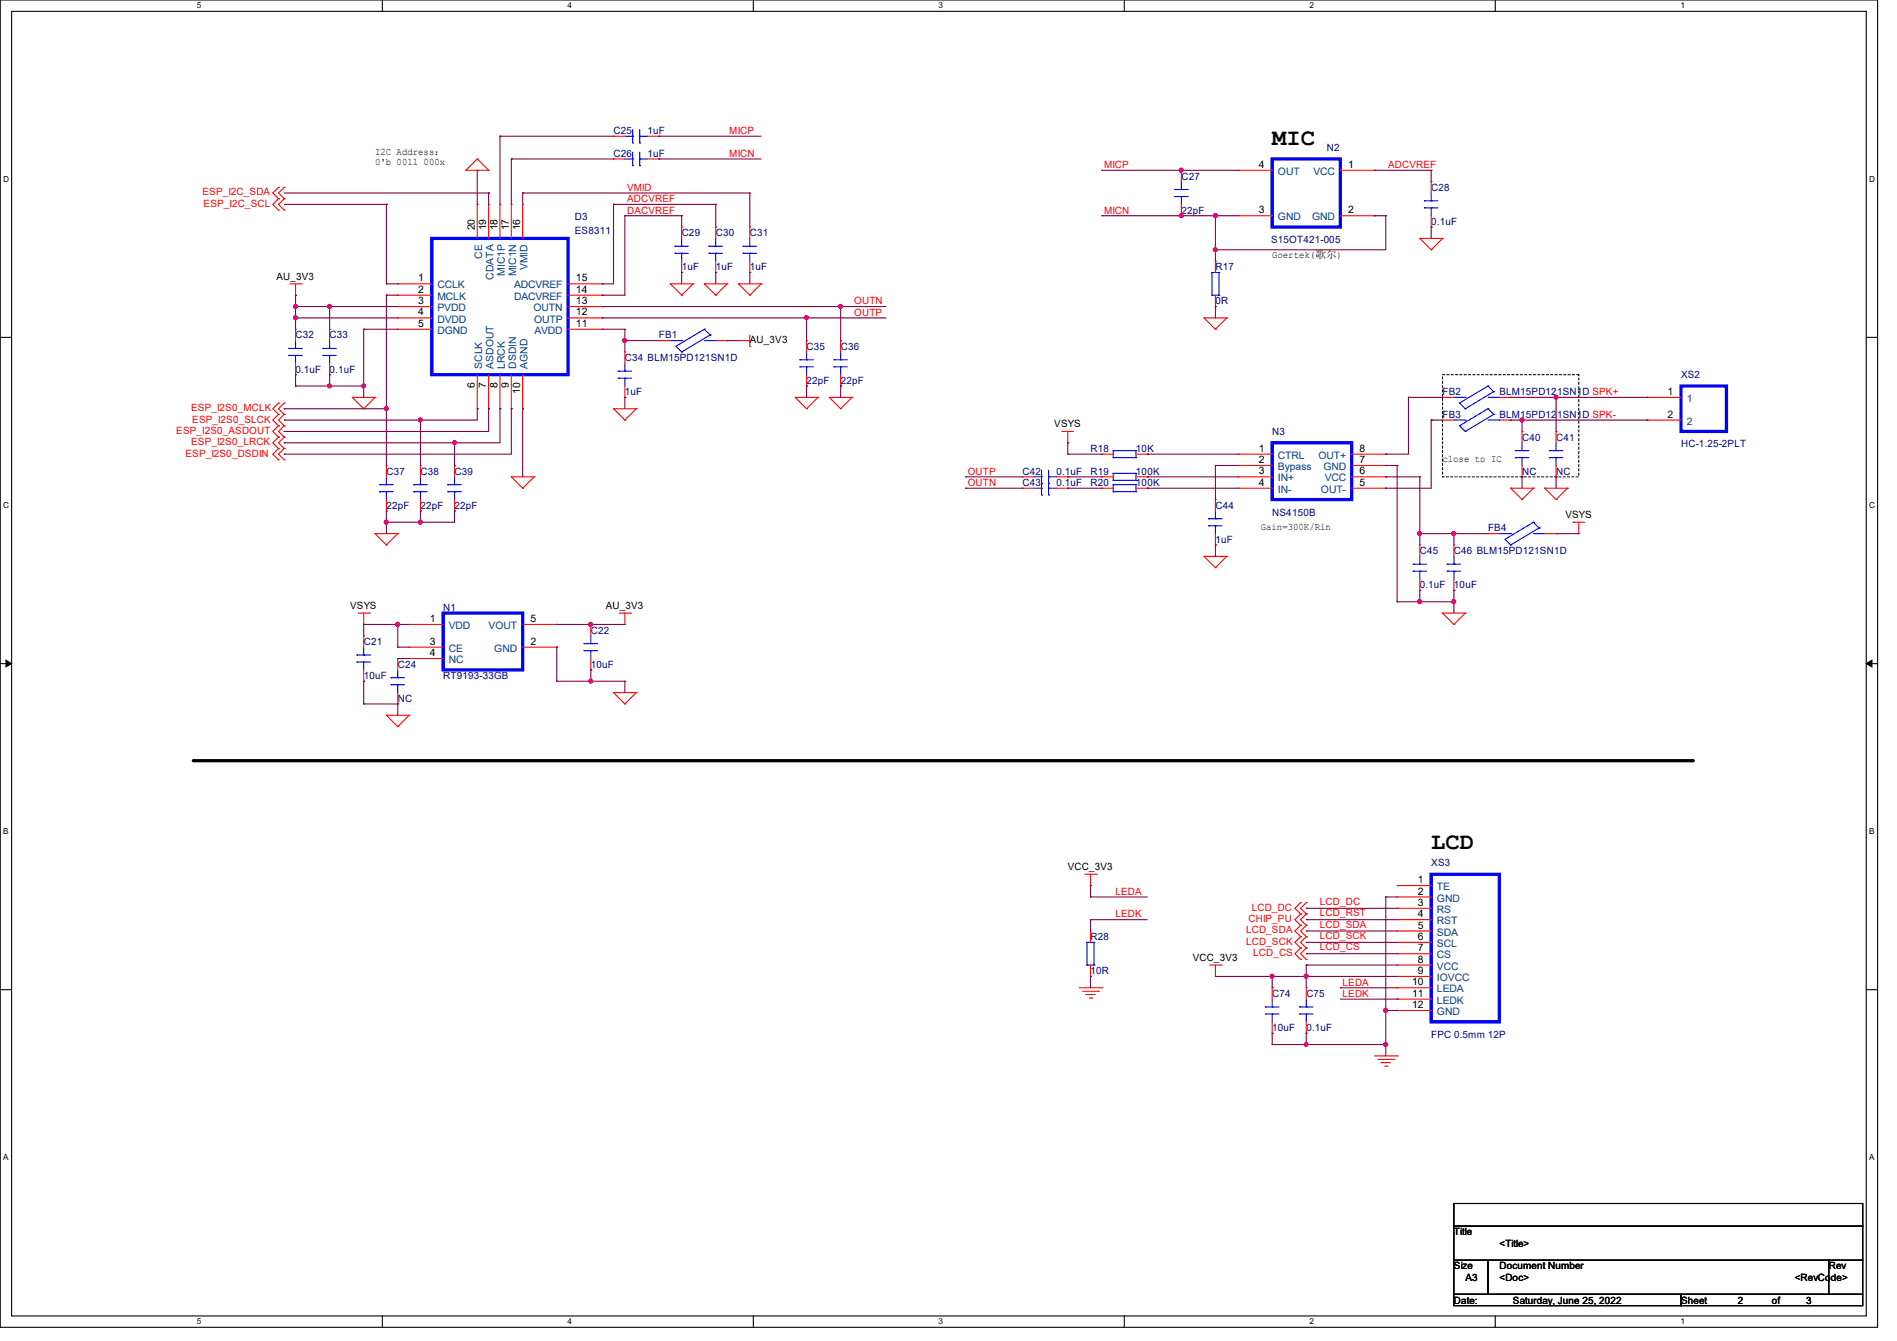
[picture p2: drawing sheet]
<svg xmlns="http://www.w3.org/2000/svg" width="297mm" height="210mm" viewBox="0 0 297 210" stroke-linecap="round" stroke-linejoin="round" font-family="sans-serif">
<path d="M0 0h294v207.9h-294zM1.8 1.8h290.4v204.3h-290.4z" fill="none" stroke="#000" stroke-width=".17"/>
<g fill="#fff">
<path d="M30.8 .2h.7v1.4h-.7z"/>
<path d="M30.8 206.2h.7v1.4h-.7z"/>
</g>
<path d="M59.9 0v1.8M59.9 206.1v1.8" fill="none" stroke="#000" stroke-width=".17"/>
<g fill="#fff">
<path d="M88.9 .2h.6v1.4h-.6z"/>
<path d="M88.9 206.2h.6v1.4h-.6z"/>
</g>
<path d="M117.9 0v1.8M117.9 206.1v1.8" fill="none" stroke="#000" stroke-width=".17"/>
<g fill="#fff">
<path d="M146.9 .2h.7v1.4h-.7z"/>
<path d="M146.9 206.2h.7v1.4h-.7z"/>
</g>
<path d="M176 0v1.8M176 206.1v1.8" fill="none" stroke="#000" stroke-width=".17"/>
<g fill="#fff">
<path d="M205 .2h.7v1.4h-.7z"/>
<path d="M205 206.2h.7v1.4h-.7z"/>
</g>
<path d="M234.1 0v1.8M234.1 206.1v1.8" fill="none" stroke="#000" stroke-width=".17"/>
<g fill="#fff">
<path d="M263.1 .2h.7v1.4h-.7z"/>
<path d="M263.1 206.2h.7v1.4h-.7z"/>
<path d="M.5 27.3h.9v1.4h-.9z"/>
<path d="M292.7 27.3h.8v1.4h-.8z"/>
<path d="M.5 78.4h.9v1.4h-.9z"/>
<path d="M292.7 78.4h.8v1.4h-.8z"/>
</g>
<path d="M0 52.8h1.8M292.2 52.8h1.8" fill="none" stroke="#000" stroke-width=".17"/>
<g fill="#fff">
<path d="M.5 129.5h.8v1.4h-.8z"/>
<path d="M292.7 129.5h.8v1.4h-.8z"/>
</g>
<path d="M0 103.9h1.8M292.2 103.9h1.8" fill="none" stroke="#000" stroke-width=".17"/>
<path d="M.9 103.4l.9 .5-.9 .5zM292.2 103.9l.9-.5v1z" fill="#000" stroke="#000" stroke-width=".16"/>
<g fill="#fff">
<path d="M.5 180.5h.8v1.4h-.8z"/>
<path d="M292.7 180.5h.8v1.4h-.8z"/>
</g>
<path d="M0 155h1.8M292.2 155h1.8M227.6 188.5h64v3.5h-64zM227.6 192h64v5.4h-64zM227.6 197.4h5.4v5.3h-5.4zM233 197.4h53.3v5.3h-53.3zM286.3 197.4h5.3v5.3h-5.3zM227.6 202.7h35.6v1.8h-35.6zM263.2 202.7h28.4v1.8h-28.4z" fill="none" stroke="#000" stroke-width=".17"/>
<path d="M225.8 58.7h21.4v16h-21.4z" fill="none" stroke="#000" stroke-width=".17" stroke-dasharray=".3 .3"/>
<path d="M30.3 119.1h234.7" fill="none" stroke="#000" stroke-width=".51"/>
<circle cx="265" cy="119.1" r=".25" fill="#000"/>
<g fill="none" stroke="#f00" stroke-width=".17">
<path d="M43.6 31.1h.1M43.6 32.9h.1M43.6 29.3h.1M43.6 31.1l-.9 .9 .9 .9M43.6 29.3l-.9 .9 .9 .9M44.5 31.1h.1M44.5 32.9h.1M44.5 29.3h.1M44.5 31.1l-.9 .9 .9 .9M44.5 29.3l-.9 .9 .9 .9M72.9 26.7h.1M72.9 26.7h3.6"/>
<path d="M74.7 24.9h.1M74.7 32h.1M74.7 24.9l-1.8 1.8M74.7 24.9l1.8 1.8M74.7 32v5.3M76.5 26.7h.1M76.5 32h.1M76.5 32v5.3M78.3 32h.1M78.3 32v5.3M80.1 32h.1M80.1 32v5.3"/>
<path d="M81.8 32h.1M81.8 32v5.3M96.1 21.3h.1M96.1 24.9h.1M96.1 21.3h1.7M96.1 24.9h1.7M101.4 21.3h1.8M101.4 24.9h1.8M103.2 21.3h.1M103.2 24.9h.1M106.7 35.6h.1M106.7 35.6v1.7"/>
<path d="M112.1 35.6h.1M112.1 35.6v1.7M117.4 35.6h.1M117.4 35.6v1.7M185 33.8h.1M185 26.7h.1M185 26.7v1.7M185 32v1.8M193.8 33.8h.1M193.8 26.7h.1M193.8 26.7h5.4M193.8 33.8h5.4"/>
<path d="M209.8 26.7h5.4M209.8 33.8h5.4M215.2 33.8h.1M215.2 26.7h.1M222.3 37.3h.1M222.3 37.3h3.5M222.3 37.3l1.8 1.8M224.1 39.1h.1M224.1 35.6h.1M224.1 28.4h.1M224.1 28.4v1.8M224.1 33.8v1.8"/>
<path d="M225.8 37.3h.1M225.8 37.3l-1.7 1.8M45.4 44.4h1.8M46.3 46.2h.1M46.3 58.7h.1M46.3 51.6h.1M46.3 44.4v1.8M46.3 51.6v1.7M46.3 56.9v1.8M47.2 44.4h.1M51.6 58.7h.1M51.6 51.6h.1"/>
<path d="M51.6 51.6v1.7M51.6 56.9v1.8M62.3 44.4h.1M62.3 46.2h.1M62.3 48h.1M62.3 49.8h.1M62.3 51.6h.1M62.3 44.4h5.3M62.3 49.8h5.3M62.3 46.2h5.3M62.3 48h5.3M62.3 51.6h5.3"/>
<path d="M74.7 58.7v5.3M76.5 58.7v5.3M78.3 58.7v5.3M80.1 58.7v5.3M81.8 58.7v5.3M88.9 44.4h5.4M88.9 49.8h5.4M88.9 46.2h5.4M88.9 48h5.4M88.9 51.6h5.4M94.3 51.6h.1M94.3 49.8h.1"/>
<path d="M94.3 48h.1M94.3 46.2h.1M94.3 44.4h.1M97.8 55.1h.1M97.8 55.1v1.8M103.2 53.3h.1M103.2 53.3h1.7M104.9 44.4h.1M104.9 44.4h3.6M104.9 44.4l1.8 1.8M106.7 46.2h.1M106.7 42.7h.1"/>
<path d="M106.7 40.9v1.8M108.5 44.4h.1M108.5 44.4l-1.8 1.8M110.3 44.4h.1M110.3 44.4h3.5M110.3 44.4l1.8 1.8M112.1 46.2h.1M112.1 42.7h.1M112.1 53.3h1.7M112.1 40.9v1.8M113.8 44.4h.1M113.8 53.3h.1"/>
<path d="M113.8 44.4l-1.7 1.8M115.6 53.3h.1M115.6 44.4h.1M115.6 44.4h3.6M115.6 53.3h1.8M115.6 44.4l1.8 1.8M117.4 54.2h.1M117.4 46.2h.1M117.4 42.7h.1M117.4 40.9v1.8M117.4 52.5v1.7M119.2 44.4h.1"/>
<path d="M119.2 44.4l-1.8 1.8M126.3 53.3h.1M126.3 53.3v1.8M126.3 58.7v1.8M131.6 53.3h.1M131.6 53.3v1.8M131.6 58.7v1.8M188.5 49.8h.1M188.5 49.8h3.6M188.5 49.8l1.8 1.8M190.3 51.6h.1M190.3 48h.1"/>
<path d="M190.3 40.9h.1M190.3 40.9v1.8M190.3 46.2v1.8M192.1 49.8h.1M192.1 49.8l-1.8 1.8M43.6 63.1h.1M43.6 64.9h.1M43.6 66.7h.1M43.6 68.5h.1M43.6 70.2h.1M43.6 72h.1M43.6 63.1l-.9 .9 .9 .9"/>
<path d="M43.6 64.9l-.9 .9 .9 .9M43.6 66.7l-.9 .9 .9 .9M43.6 68.5l-.9 .8 .9 .9M43.6 70.2l-.9 .9 .9 .9M44.5 63.1h.1M44.5 64.9h.1M44.5 66.7h.1M44.5 68.5h.1M44.5 70.2h.1M44.5 72h.1M44.5 63.1l-.9 .9 .9 .9M44.5 64.9l-.9 .9 .9 .9"/>
<path d="M44.5 66.7l-.9 .9 .9 .9M44.5 68.5l-.9 .8 .9 .9M44.5 70.2l-.9 .9 .9 .9M55.2 62.2h.1M55.2 62.2h3.5M55.2 62.2l1.7 1.8M56.9 64h.1M58.7 62.2h.1M58.7 62.2l-1.8 1.8M60.5 72.9h.1M60.5 72.9v1.8M60.5 78.2v1.8"/>
<path d="M65.8 72.9h.1M65.8 72.9v1.8M65.8 78.2v1.8M71.2 72.9h.1M71.2 72.9v1.8M71.2 78.2v1.8M74.7 64h.1M76.5 64h.1M78.3 64h.1M80.1 74.7h.1M80.1 64h.1M80.1 74.7h3.5"/>
<path d="M80.1 74.7l1.7 1.8M81.8 76.5h.1M81.8 64h.1M83.6 74.7h.1M83.6 74.7l-1.8 1.8M96.1 64h.1M96.1 64h3.5M96.1 64l1.7 1.8M97.8 65.8h.1M97.8 62.2h.1M97.8 60.5v1.7M99.6 64h.1"/>
<path d="M99.6 64l-1.8 1.8M124.5 62.2h.1M124.5 62.2h3.6M124.5 62.2l1.8 1.8M126.3 64h.1M126.3 60.5h.1M128.1 62.2h.1M128.1 62.2l-1.8 1.8M129.8 62.2h.1M129.8 62.2h3.6M129.8 62.2l1.8 1.8M131.6 64h.1"/>
<path d="M131.6 60.5h.1M133.4 62.2h.1M133.4 62.2l-1.8 1.8M160.1 76.5h.1M160.1 74.7h.1M160.1 74.7h1.7M160.1 76.5h1.7M165.4 74.7h1.8M165.4 76.5h1.8M166.3 67.6h.1M166.3 67.6h1.8M167.2 69.3h.1"/>
<path d="M167.2 76.5h.1M167.2 74.7h.1M167.2 67.6v1.7M172.5 74.7h.1M172.5 76.5h.1M172.5 71.1h.1M172.5 74.7h1.8M172.5 76.5h1.8M172.5 71.1h1.8M177.8 74.7h1.8M177.8 76.5h1.8M177.8 71.1h1.8"/>
<path d="M179.6 74.7h.1M179.6 76.5h.1M179.6 71.1h.1M190.3 78.2h.1M190.3 78.2v1.8M193.8 72.9h.1M193.8 71.1h.1M193.8 74.7h.1M193.8 76.5h.1M193.8 74.7h5.4M193.8 76.5h5.4M193.8 72.9h5.4"/>
<path d="M193.8 71.1h5.4M211.6 74.7h5.4M211.6 76.5h5.4M211.6 72.9h5.4M211.6 71.1h5.4M217 76.5h.1M217 74.7h.1M217 72.9h.1M217 71.1h.1M225.8 62.2h.1M225.8 65.8h.1M225.8 62.2h1.8"/>
<path d="M225.8 65.8h1.8M234.7 62.2h1.8M234.7 65.8h1.8M236.5 76.5h.1M236.5 62.2h.1M236.5 65.8h.1M236.5 76.5h3.6M236.5 76.5l1.8 1.7M238.3 78.2h.1M238.3 74.7h.1M238.3 67.6h.1M238.3 67.6v1.7"/>
<path d="M238.3 72.9v1.8M240.1 76.5h.1M240.1 76.5l-1.8 1.7M241.9 76.5h.1M241.9 76.5h3.5M241.9 76.5l1.7 1.7M243.6 78.2h.1M243.6 74.7h.1M243.6 67.6h.1M243.6 67.6v1.7M243.6 72.9v1.8M245.4 76.5h.1"/>
<path d="M245.4 76.5l-1.8 1.7M257.9 62.2h.1M257.9 65.8h.1M257.9 62.2h5.3M257.9 65.8h5.3M56 96h1.8M56.9 97.8h.1M56.9 99.6h.1M56.9 96v1.8M56.9 99.6v1.7M57.8 96h.1M58.7 83.6h.1"/>
<path d="M58.7 83.6h3.6M58.7 83.6l1.8 1.7M60.5 85.3h.1M60.5 80h.1M62.3 83.6h.1M62.3 83.6l-1.8 1.7M64.1 97.8h.1M64.1 97.8h5.3M65.8 80h.1M71.2 80h.1M81.8 97.8h5.4M87.2 97.8h.1"/>
<path d="M92.5 97.8h.1M92.5 97.8v1.8M96.9 96h1.8M97.8 97.8h.1M97.8 96v1.8M98.7 96h.1M188.5 87.1h.1M188.5 87.1h3.6M188.5 87.1l1.8 1.8M190.3 88.9h.1M190.3 85.3h.1M190.3 83.6v1.7"/>
<path d="M192.1 87.1h.1M192.1 87.1l-1.8 1.8M222.3 92.5h.1M222.3 85.3h.1M222.3 85.3v1.8M222.3 90.7v1.8M225.8 96h.1M225.8 96h3.6M225.8 96l1.8 1.8M227.6 97.8h.1M227.6 92.5h.1M227.6 85.3h.1"/>
<path d="M227.6 85.3v1.8M227.6 90.7v1.8M229.4 96h.1M229.4 96l-1.8 1.8M233 83.6h.1M233 83.6h1.7M241.9 83.6h1.7M243.6 83.6h.1M246.3 81.8h.1M246.3 81.8h1.8M247.2 83.6h.1M247.2 81.8v1.8"/>
<path d="M56.9 106.7h.1M56.9 104.9v1.8M60.5 112h.1M60.5 112h3.6M60.5 112l1.8 1.8M62.3 113.8h.1M62.3 110.2h.1M62.3 103.1h.1M62.3 103.1v1.8M62.3 108.5v1.7M64.1 112h.1M64.1 101.3h.1"/>
<path d="M64.1 103.1h.1M64.1 112l-1.8 1.8M64.1 101.3h5.3M64.1 103.1h5.3M81.8 101.3h5.4M87.2 101.3h.1M92.5 104.9h.1M92.5 103.1v1.8M96.1 108.5h.1M96.1 108.5h3.5M96.1 108.5l1.7 1.7M97.8 110.2h.1"/>
<path d="M99.6 108.5h.1M99.6 108.5l-1.8 1.7M169.8 136.9h1.8M170.7 138.7h.1M170.7 136.9v1.8M171.6 136.9h.1M218.7 138.7h.1M218.7 138.7h5.4M169 154.7h3.5M169.5 155.2h2.5M170 155.7h.1M170 155.7h1.4"/>
<path d="M170.6 156.3h.3M170.7 152.9h.1M170.7 145.8h.1M170.7 145.8v1.8M170.7 151.1v1.8M170.9 156.3h.1M172 155.2h.1M172.5 154.7h.1M189.4 151.1h1.8M190.3 152.9h.1M190.3 151.1v1.8M191.2 151.1h.1"/>
<path d="M199.2 154.7h.1M199.2 154.7v1.8M203.6 141.4h.1M203.6 143.1h.1M203.6 146.7h.1M203.6 148.5h.1M203.6 150.2h.1M203.6 144.9h.1M203.6 141.4l-.9 .8 .9 .9M203.6 146.7l-.9 .9 .9 .9M203.6 148.5l-.9 .9 .9 .8M203.6 144.9l-.9 .9 .9 .9"/>
<path d="M203.6 143.1l-.9 .9 .9 .9M204.5 141.4h.1M204.5 143.1h.1M204.5 146.7h.1M204.5 148.5h.1M204.5 150.2h.1M204.5 144.9h.1M204.5 154.7h.1M204.5 141.4l-.9 .8 .9 .9M204.5 146.7l-.9 .9 .9 .9M204.5 148.5l-.9 .9 .9 .8M204.5 144.9l-.9 .9 .9 .9"/>
<path d="M204.5 143.1l-.9 .9 .9 .9M204.5 154.7v1.8M218.7 140.5h.1M218.7 142.2h.1M218.7 144h.1M218.7 145.8h.1M218.7 147.6h.1M218.7 149.4h.1M218.7 151.1h.1M218.7 152.9h.1M218.7 154.7h.1M218.7 156.5h.1"/>
<path d="M218.7 158.2h.1M218.7 154.7h5.4M218.7 151.1h5.4M218.7 140.5h5.4M218.7 142.2h5.4M218.7 144h5.4M218.7 145.8h5.4M218.7 147.6h5.4M218.7 149.4h5.4M218.7 152.9h5.4M218.7 156.5h5.4M218.7 158.2h5.4"/>
<path d="M199.2 161.8h.1M199.2 160v1.8M204.5 161.8h.1M204.5 160v1.8M215.2 165.4h3.5M215.7 165.9h2.5M216.2 166.4h.1M216.2 166.4h1.5M216.8 167h.3M217.1 167h.1M218.2 165.9h.1M218.7 165.4h.1"/>
</g>
<g fill="none" stroke="#00f" stroke-width=".17">
<path d="M97.8 21.3h1.3M97.8 24.9h1.3M99.1 22.4h.1M99.1 21.3h.1M99.1 26h.1M99.1 24.9h.1M99.1 20.3v2.1M99.1 23.8v2.2M100.2 22.4h.1M100.2 21.3h.1M100.2 26h.1M100.2 24.9h.1"/>
<path d="M100.2 20.3v2.1M100.2 23.8v2.2M100.2 21.3h1.2M100.2 24.9h1.2M105.7 39.7h.1M105.7 38.6h.1M105.7 39.7h2.1M105.7 38.6h2.1M106.7 38.6h.1M106.7 39.7h.1M106.7 37.3v1.3M106.7 39.7v1.2"/>
<path d="M111 39.7h.1M111 38.6h.1M111 39.7h2.1M111 38.6h2.1M112.1 38.6h.1M112.1 39.7h.1M112.1 37.3v1.3M112.1 39.7v1.2M116.3 39.7h.1M116.3 38.6h.1M116.3 39.7h2.1M116.3 38.6h2.1"/>
<path d="M117.4 38.6h.1M117.4 39.7h.1M117.4 37.3v1.3M117.4 39.7v1.2M183.9 30.8h.1M183.9 29.7h.1M183.9 30.8h2.1M183.9 29.7h2.1M185 29.7h.1M185 30.8h.1M185 28.4v1.3M185 30.8v1.2"/>
<path d="M223 32.6h.1M223 31.5h.1M223 32.6h2.1M223 31.5h2.1M224.1 31.5h.1M224.1 32.6h.1M224.1 30.2v1.3M224.1 32.6v1.2M45.2 55.7h.1M45.2 54.6h.1M45.2 55.7h2.1M45.2 54.6h2.1"/>
<path d="M46.3 54.6h.1M46.3 55.7h.1M46.3 53.3v1.3M46.3 55.7v1.2M50.5 55.7h.1M50.5 54.6h.1M50.5 55.7h2.2M50.5 54.6h2.2M51.6 54.6h.1M51.6 55.7h.1M51.6 53.3v1.3M51.6 55.7v1.2"/>
<path d="M96.8 59.2h.1M96.8 58.1h.1M96.8 59.2h2.1M96.8 58.1h2.1M97.8 58.1h.1M97.8 59.2h.1M97.8 56.9v1.2M97.8 59.2v1.3M104.9 53.3h1.8M106.7 55.1h.1M106.7 53.3h.1M110.3 51.6h.1"/>
<path d="M110.3 51.6l-4.5 2.6 .9 .9M110.3 51.6l.9 .9M110.3 53.3h1.8M111.2 52.5h.1M111.2 52.5l-4.5 2.6M112.1 53.3h.1M125.2 57.4h.1M125.2 56.3h.1M125.2 57.4h2.1M125.2 56.3h2.1M126.3 56.3h.1M126.3 57.4h.1"/>
<path d="M126.3 55.1v1.2M126.3 57.4v1.3M130.6 57.4h.1M130.6 56.3h.1M130.6 57.4h2.1M130.6 56.3h2.1M131.6 56.3h.1M131.6 57.4h.1M131.6 55.1v1.2M131.6 57.4v1.3M189.7 42.7h.1M189.7 46.2h.1"/>
<path d="M189.7 42.7v3.5M189.7 42.7h1.1M189.7 46.2h1.1M190.8 42.7h.1M190.8 46.2h.1M190.8 42.7v3.5M59.4 77h.1M59.4 75.9h.1M59.4 77h2.2M59.4 75.9h2.2M60.5 75.9h.1M60.5 77h.1"/>
<path d="M60.5 74.7v1.2M60.5 77v1.2M64.8 77h.1M64.8 75.9h.1M64.8 77h2.1M64.8 75.9h2.1M65.8 75.9h.1M65.8 77h.1M65.8 74.7v1.2M65.8 77v1.2M70.1 77h.1M70.1 75.9h.1"/>
<path d="M70.1 77h2.1M70.1 75.9h2.1M71.2 75.9h.1M71.2 77h.1M71.2 74.7v1.2M71.2 77v1.2M161.8 76.5h1.3M161.8 74.7h1.3M163.1 77.5h.1M163.1 76.5h.1M163.1 75.7h.1M163.1 74.7h.1"/>
<path d="M163.1 73.6v3.9M164.2 77.5h.1M164.2 76.5h.1M164.2 75.7h.1M164.2 74.7h.1M164.2 73.6v3.9M164.2 76.5h1.2M164.2 74.7h1.2M174.3 75.2h.1M174.3 74.1h.1M174.3 77h.1M174.3 75.9h.1"/>
<path d="M174.3 71.7h.1M174.3 70.6h.1M174.3 77h3.5M174.3 75.9h3.5M174.3 75.2h3.5M174.3 70.6v1.1M174.3 74.1v1.1M174.3 75.9v1.1M174.3 74.1h3.5M174.3 71.7h3.5M174.3 70.6h3.5M177.8 74.1h.1"/>
<path d="M177.8 75.2h.1M177.8 75.9h.1M177.8 77h.1M177.8 70.6h.1M177.8 71.7h.1M177.8 70.6v1.1M177.8 74.1v1.1M177.8 75.9v1.1M227.6 62.2h1.8M227.6 65.8h1.8M229.4 64h.1M229.4 62.2h.1"/>
<path d="M229.4 67.6h.1M229.4 65.8h.1M233 60.5h.1M233 64h.1M233 60.5l-4.5 2.6 .9 .9M233 60.5l.8 .8M233 62.2h1.7M233 64l-4.5 2.7 .9 .9M233 64l.8 .9M233 65.8h1.7M233.8 61.3h.1M233.8 64.9h.1"/>
<path d="M233.8 61.3l-4.4 2.7M233.8 64.9l-4.4 2.7M234.7 62.2h.1M234.7 65.8h.1M237.2 71.7h.1M237.2 70.6h.1M237.2 71.7h2.2M237.2 70.6h2.2M238.3 70.6h.1M238.3 71.7h.1M238.3 69.3v1.3M238.3 71.7v1.2"/>
<path d="M242.6 71.7h.1M242.6 70.6h.1M242.6 71.7h2.1M242.6 70.6h2.1M243.6 70.6h.1M243.6 71.7h.1M243.6 69.3v1.3M243.6 71.7v1.2M92.5 99.6v1.2M189.2 82.3h.1M189.2 81.2h.1M189.2 82.3h2.1"/>
<path d="M189.2 81.2h2.1M190.3 81.2h.1M190.3 82.3h.1M190.3 80v1.2M190.3 82.3v1.3M221.2 89.5h.1M221.2 88.3h.1M221.2 89.5h2.2M221.2 88.3h2.2M222.3 88.3h.1M222.3 89.5h.1M222.3 87.1v1.2"/>
<path d="M222.3 89.5v1.2M226.6 89.5h.1M226.6 88.3h.1M226.6 89.5h2.1M226.6 88.3h2.1M227.6 88.3h.1M227.6 89.5h.1M227.6 87.1v1.2M227.6 89.5v1.2M234.7 83.6h1.8M236.5 85.3h.1M236.5 83.6h.1"/>
<path d="M240.1 81.8h.1M240.1 81.8l-4.5 2.7 .9 .8M240.1 81.8l.9 .9M240.1 83.6h1.8M241 82.7h.1M241 82.7l-4.5 2.6M241.9 83.6h.1M55.9 103.7h.1M55.9 102.6h.1M55.9 103.7h2.1M55.9 102.6h2.1M56.9 102.6h.1"/>
<path d="M56.9 103.7h.1M56.9 101.3v1.3M56.9 103.7v1.2M61.2 107.2h.1M61.2 106.1h.1M61.2 107.2h2.1M61.2 106.1h2.1M62.3 106.1h.1M62.3 107.2h.1M62.3 104.9v1.2M62.3 107.2v1.3M91.4 101.9h.1"/>
<path d="M91.4 100.8h.1M91.4 101.9h2.2M91.4 100.8h2.2M92.5 100.8h.1M92.5 101.9h.1M92.5 101.9v1.2M170.2 147.6h.1M170.2 151.1h.1M170.2 147.6v3.5M170.2 147.6h1.1M170.2 151.1h1.1M171.3 147.6h.1"/>
<path d="M171.3 151.1h.1M171.3 147.6v3.5M198.1 158.8h.1M198.1 157.7h.1M198.1 158.8h2.1M198.1 157.7h2.1M199.2 157.7h.1M199.2 158.8h.1M199.2 156.5v1.2M199.2 158.8v1.2M203.5 158.8h.1M203.5 157.7h.1"/>
<path d="M203.5 158.8h2.1M203.5 157.7h2.1M204.5 157.7h.1M204.5 158.8h.1M204.5 156.5v1.2M204.5 158.8v1.2"/>
</g>
<path d="M67.6 37.3h21.3v21.4h-21.3zM199.2 24.9h10.6v10.7h-10.6zM199.2 69.3h12.4v8.9h-12.4zM263.2 60.5h7.1v7.1h-7.1zM69.4 96h12.4v8.9h-12.4zM224.1 136.9h10.6v23.1h-10.6z" fill="none" stroke="#00f" stroke-width=".51"/>
<g fill="none" stroke="#800040" stroke-width=".17">
<path d="M44.5 30.2h32M44.5 32h16M60.5 32h.1M60.5 32v12.4M74.7 26.7h.1M74.7 26.7v5.3M76.5 30.2h.1M76.5 30.2v1.8M78.3 21.3h.1M78.3 21.3v10.7M78.3 21.3h17.8M80.1 24.9h.1"/>
<path d="M80.1 24.9v7.1M80.1 24.9h16M81.8 30.2h.1M81.8 30.2h35.6M81.8 30.2v1.8M96.1 32h.1M96.1 32h16M96.1 32v12.4h-1.8M97.8 33.8h.1M97.8 33.8v12.4h-3.5M97.8 33.8h8.9M103.2 21.3h.1"/>
<path d="M103.2 24.9h.1M103.2 24.9h16M103.2 21.3h16M106.7 33.8h.1M106.7 33.8v1.8M112.1 32h.1M112.1 32v3.6M117.4 30.2h.1M117.4 30.2v5.4M172.5 33.8h.1M172.5 26.7h.1M172.5 33.8h21.3"/>
<path d="M172.5 26.7h21.3M185 33.8h.1M185 26.7h.1M190.3 33.8h.1M190.3 39.1h.1M190.3 33.8v7.1M215.2 33.8h.1M215.2 26.7h.1M215.2 33.8h1.8M215.2 26.7h8.9M217 33.8h.1M217 33.8v5.3h-26.7"/>
<path d="M224.1 26.7h.1M224.1 35.6h.1M224.1 26.7v1.7M224.1 35.6v1.7M46.3 48h.1M46.3 49.8h.1M46.3 58.7h.1M46.3 46.2h.1M46.3 48h16M46.3 49.8h16M46.3 46.2v5.4M46.3 58.7v1.8"/>
<path d="M51.6 58.7h.1M51.6 48h.1M51.6 48v3.6M51.6 58.7v1.8M56.9 51.6h.1M56.9 51.6h5.4M56.9 51.6v10.6M60.5 46.2h.1M60.5 44.4h.1M60.5 46.2v26.7M60.5 46.2h1.8M60.5 44.4h1.8"/>
<path d="M94.3 44.4h.1M94.3 46.2h.1M94.3 48h.1M94.3 49.8h.1M94.3 51.6h.1M94.3 48h44.4M94.3 49.8h44.4M94.3 51.6h3.5M97.8 51.6h.1M97.8 53.3h.1M97.8 51.6v3.5M97.8 53.3h5.4"/>
<path d="M106.7 42.7h.1M106.7 42.7v1.7M112.1 42.7h.1M112.1 42.7v1.7M113.8 53.3h.1M113.8 53.3h1.8M117.4 42.7h.1M117.4 42.7v1.7M126.3 49.8h.1M126.3 49.8v3.5M131.6 48h.1M131.6 48v5.3"/>
<path d="M190.3 48h.1M190.3 48v1.8M44.5 64h.1M44.5 65.8h.1M44.5 67.6h.1M44.5 69.3h.1M44.5 71.1h.1M44.5 64h16M46.3 60.5h.1M46.3 60.5h10.6M51.6 60.5h.1M56.9 60.5h.1"/>
<path d="M60.5 64h.1M65.8 65.8h.1M65.8 65.8v7.1M71.2 69.3h.1M71.2 69.3v3.6M74.7 64h.1M74.7 64v1.8h-30.2M76.5 64h.1M76.5 64v3.6h-32M78.3 64h.1M78.3 64v5.3h-33.8M80.1 64h.1"/>
<path d="M80.1 64v7.1h-35.6M81.8 64h.1M81.8 64v10.7M97.8 62.2h.1M97.8 62.2v1.8M126.3 60.5h.1M126.3 60.5v1.7M131.6 60.5h.1M131.6 60.5v1.7M151.2 76.5h.1M151.2 74.7h.1M151.2 76.5h8.9"/>
<path d="M151.2 74.7h8.9M167.2 76.5h.1M167.2 74.7h.1M167.2 69.3h.1M167.2 71.1h.1M167.2 71.1h5.3M167.2 76.5h5.3M167.2 74.7h5.3M167.2 69.3v1.8M179.6 71.1h.1M179.6 76.5h.1M179.6 74.7h.1"/>
<path d="M179.6 71.1h14.2M179.6 76.5h14.2M179.6 74.7h14.2M190.3 72.9h.1M190.3 72.9v5.3M190.3 72.9h3.5M217 71.1h.1M217 76.5h.1M217 72.9h.1M217 74.7h.1M217 72.9h1.7M217 74.7h5.3"/>
<path d="M218.7 72.9h.1M218.7 72.9v21.3M220.5 62.2h.1M220.5 62.2v8.9h-3.5M220.5 62.2h5.3M222.3 74.7h.1M222.3 74.7v10.6M224.1 65.8h.1M224.1 65.8h1.7M224.1 65.8v10.7h-7.1M236.5 62.2h.1M236.5 65.8h.1"/>
<path d="M236.5 65.8h21.4M236.5 62.2h21.4M238.3 74.7h.1M238.3 65.8h.1M238.3 65.8v1.8M238.3 74.7v1.8M243.6 74.7h.1M243.6 62.2h.1M243.6 62.2v5.4M243.6 74.7v1.8M257.9 65.8h.1M257.9 62.2h.1"/>
<path d="M56.9 97.8h.1M56.9 97.8v1.8M56.9 97.8h7.2M60.5 80h.1M60.5 81.8h.1M60.5 80v3.6M62.3 97.8h.1M62.3 97.8v3.5M65.8 80h.1M65.8 81.8h.1M65.8 80v1.8M71.2 80h.1"/>
<path d="M71.2 80v1.8h-10.7M87.2 97.8h.1M87.2 97.8h10.6M92.5 97.8h.1M190.3 85.3h.1M190.3 85.3v1.8M218.7 94.2h.1M218.7 94.2h8.9M222.3 83.6h.1M222.3 94.2h.1M222.3 92.5h.1M222.3 92.5v1.7"/>
<path d="M222.3 83.6h10.7M227.6 92.5h.1M227.6 83.6h.1M227.6 94.2h.1M227.6 83.6v1.7M227.6 92.5v3.5M243.6 83.6h.1M243.6 83.6h3.6M56.9 106.7h.1M56.9 110.2h.1M56.9 106.7v3.5M56.9 110.2h5.4"/>
<path d="M62.3 110.2h.1M62.3 101.3h.1M62.3 103.1h.1M62.3 110.2v1.8M62.3 101.3h1.8M62.3 103.1h1.8M87.2 101.3h.1M87.2 106.7h.1M87.2 101.3v5.4M87.2 106.7h10.6M92.5 106.7h.1M92.5 104.9h.1"/>
<path d="M92.5 104.9v1.8M97.8 106.7h.1M97.8 106.7v1.8M170.7 138.7h.1M170.7 138.7v1.8M170.7 140.5h.1M170.7 152.9h.1M170.7 144h.1M170.7 140.5h8.9M170.7 144v1.8M170.7 152.9v1.8M170.7 144h8.9"/>
<path d="M190.3 152.9h28.4M199.2 152.9h.1M199.2 154.7h.1M199.2 152.9v1.8M204.5 152.9h.1M204.5 151.1h.1M204.5 149.4h.1M204.5 145.8h.1M204.5 147.6h.1M204.5 142.2h.1M204.5 144h.1M204.5 144h14.2"/>
<path d="M204.5 151.1v3.6M204.5 151.1h14.2M204.5 149.4h14.2M204.5 145.8h14.2M204.5 147.6h14.2M204.5 142.2h14.2M209.8 154.7h.1M209.8 154.7h8.9M209.8 156.5h8.9M217 158.2h.1M217 140.5h.1M217 140.5v24.9"/>
<path d="M217 140.5h1.7M217 158.2h1.7M218.7 156.5h.1M218.7 158.2h.1M199.2 161.8h.1M199.2 163.6h.1M199.2 163.6h17.8M199.2 161.8v1.8M204.5 163.6h.1M204.5 161.8h.1M204.5 161.8v1.8M217 163.6h.1"/>
</g>
<g fill="#f0f" stroke="#f0f" stroke-width=".17">
<circle cx="60.5" cy="64" r=".32"/>
<circle cx="46.2" cy="48" r=".32"/>
<circle cx="46.2" cy="49.8" r=".32"/>
<circle cx="56.9" cy="60.4" r=".32"/>
<circle cx="51.6" cy="60.4" r=".32"/>
<circle cx="51.6" cy="48" r=".32"/>
<circle cx="60.5" cy="81.8" r=".32"/>
<circle cx="65.8" cy="81.8" r=".32"/>
<circle cx="65.8" cy="65.8" r=".32"/>
<circle cx="71.1" cy="69.3" r=".32"/>
<circle cx="227.6" cy="83.5" r=".32"/>
<circle cx="227.6" cy="94.2" r=".32"/>
<circle cx="222.3" cy="94.2" r=".32"/>
<circle cx="222.3" cy="83.5" r=".32"/>
<circle cx="238.3" cy="65.8" r=".32"/>
<circle cx="243.6" cy="62.2" r=".32"/>
<circle cx="131.6" cy="48" r=".32"/>
<circle cx="126.3" cy="49.8" r=".32"/>
<circle cx="190.3" cy="39.1" r=".32"/>
<circle cx="190.3" cy="33.8" r=".32"/>
<circle cx="184.9" cy="33.8" r=".32"/>
<circle cx="184.9" cy="26.6" r=".32"/>
<circle cx="92.5" cy="97.8" r=".32"/>
<circle cx="62.3" cy="97.8" r=".32"/>
<circle cx="92.5" cy="106.7" r=".32"/>
<circle cx="97.8" cy="53.3" r=".32"/>
<circle cx="216.9" cy="163.6" r=".32"/>
<circle cx="204.5" cy="163.6" r=".32"/>
<circle cx="216.9" cy="158.2" r=".32"/>
<circle cx="199.2" cy="152.9" r=".32"/>
<circle cx="204.5" cy="152.9" r=".32"/>
</g>
<g font-size="3.7">
<text x="199.2" y="22.7">MIC</text>
<text x="224.1" y="133">LCD</text>
</g>
<g font-size="1.6" fill="#000080">
<text x="96.1" y="21">C25</text>
<text x="101.4" y="21">1uF</text>
<text x="207.7" y="23.7">N2</text>
<text x="96.1" y="24.6">C26</text>
<text x="101.4" y="24.6">1uF</text>
<text x="185" y="28.1">C27</text>
<text x="224.1" y="29.9">C28</text>
<text x="90" y="34.5">D3</text>
<text x="185" y="33.4">22pF</text>
<text x="224.1" y="35.2">0.1uF</text>
<text x="90" y="36.7">ES8311</text>
<text x="106.7" y="37">C29</text>
<text x="112.1" y="37">C30</text>
<text x="117.4" y="37">C31</text>
<text x="199" y="38.1">S15OT421-005</text>
<text x="106.7" y="42.3">1uF</text>
<text x="112.1" y="42.3">1uF</text>
<text x="117.4" y="42.3">1uF</text>
<text x="190.3" y="42.3">R17</text>
<text x="190.3" y="47.7">0R</text>
<text x="46.3" y="53">C32</text>
<text x="51.6" y="53">C33</text>
<text x="103.2" y="53">FB1</text>
<text x="46.3" y="58.3">0.1uF</text>
<text x="51.6" y="58.3">0.1uF</text>
<text x="97.8" y="56.6">C34 BLM15PD121SN1D</text>
<text x="126.3" y="54.8">C35</text>
<text x="131.6" y="54.8">C36</text>
<text x="263.2" y="59.2">XS2</text>
<text x="97.8" y="61.9">1uF</text>
<text x="126.3" y="60.1">22pF</text>
<text x="131.6" y="60.1">22pF</text>
<text x="225.9" y="61.9">FB2</text>
<text x="225.9" y="65.4">FB3</text>
<text x="234.8" y="61.9">BLM15PD121SN1D SPK+</text>
<text x="234.8" y="65.4">BLM15PD121SN1D SPK-</text>
<text x="170.7" y="70.8">R18</text>
<text x="177.9" y="70.8">10K</text>
<text x="199.2" y="68.1">N3</text>
<text x="238.3" y="69">C40</text>
<text x="243.6" y="69">C41</text>
<text x="263.2" y="70.1">HC-1.25-2PLT</text>
<text x="60.5" y="74.3">C37</text>
<text x="65.8" y="74.3">C38</text>
<text x="71.2" y="74.3">C39</text>
<text x="160.1" y="76.1">C43</text>
<text x="160.1" y="74.3">C42</text>
<text x="165.4" y="76.1">0.1uF</text>
<text x="165.4" y="74.3">0.1uF</text>
<text x="170.7" y="74.3">R19</text>
<text x="170.7" y="76.1">R20</text>
<text x="177.9" y="74.3">100K</text>
<text x="177.9" y="76.1">100K</text>
<text x="238.3" y="74.3">NC</text>
<text x="243.6" y="74.3">NC</text>
<text x="60.5" y="79.7">22pF</text>
<text x="65.8" y="79.7">22pF</text>
<text x="71.2" y="79.7">22pF</text>
<text x="190.3" y="79.7">C44</text>
<text x="199.2" y="80.7">NS4150B</text>
<text x="233" y="83.2">FB4</text>
<text x="190.3" y="85">1uF</text>
<text x="222.3" y="86.8">C45</text>
<text x="227.6" y="86.8">C46 BLM15PD121SN1D</text>
<text x="69.4" y="95.7">N1</text>
<text x="222.3" y="92.1">0.1uF</text>
<text x="227.6" y="92.1">10uF</text>
<text x="56.9" y="101">C21</text>
<text x="92.5" y="99.2">C22</text>
<text x="56.9" y="106.3">10uF</text>
<text x="62.3" y="104.6">C24</text>
<text x="69.4" y="106.3">RT9193-33GB</text>
<text x="92.5" y="104.6">10uF</text>
<text x="62.3" y="109.9">NC</text>
<text x="224.1" y="135.7">XS3</text>
<text x="170.7" y="147.2">R28</text>
<text x="170.7" y="152.6">10R</text>
<text x="199.2" y="156.1">C74</text>
<text x="199.2" y="161.5">10uF</text>
<text x="204.5" y="156.1">C75</text>
<text x="204.5" y="161.5">0.1uF</text>
<text x="224.1" y="162.5">FPC 0.5mm 12P</text>
</g>
<g font-size="1.6" fill="#f00">
<text x="114.2" y="21">MICP</text>
<text x="98.2" y="29.9">VMID</text>
<text x="114.2" y="24.6">MICN</text>
<text x="172.9" y="26.3">MICP</text>
<text x="217.3" y="26.3">ADCVREF</text>
<text x="31.7" y="30.6">ESP_I2C_SDA</text>
<text x="31.9" y="32.4">ESP_I2C_SCL</text>
<text x="98.2" y="31.7">ADCVREF</text>
<text x="98.2" y="33.4">DACVREF</text>
<text x="172.9" y="33.4">MICN</text>
<text x="133.7" y="47.7">OUTN</text>
<text x="133.7" y="49.4">OUTP</text>
<text x="29.9" y="64.4">ESP_I2S0_MCLK</text>
<text x="27.6" y="67.9">ESP_I2S0_ASDOUT</text>
<text x="29" y="71.5">ESP_I2S0_DSDIN</text>
<text x="29.9" y="69.7">ESP_I2S0_LRCK</text>
<text x="30.1" y="66.2">ESP_I2S0_SLCK</text>
<text x="151.5" y="76.1">OUTN</text>
<text x="151.5" y="74.3">OUTP</text>
<text x="174.6" y="140.1">LEDA</text>
<text x="174.6" y="143.7">LEDK</text>
<text x="196" y="142.6">LCD_DC</text>
<text x="206.6" y="141.7">LCD_DC</text>
<text x="206.6" y="143.5">LCD_RST</text>
<text x="195.1" y="148">LCD_SCK</text>
<text x="195.1" y="146.2">LCD_SDA</text>
<text x="195.5" y="144.4">CHIP_PU</text>
<text x="196.2" y="149.7">LCD_CS</text>
<text x="206.6" y="148.8">LCD_CS</text>
<text x="206.6" y="145.2">LCD_SDA</text>
<text x="206.6" y="147">LCD_SCK</text>
<text x="210.2" y="154.3">LEDA</text>
<text x="210.2" y="156.1">LEDK</text>
</g>
<g font-size="1.6">
<text x="58.7" y="24.3">I2C Address：</text>
<text x="58.7" y="25.9">0'b 0011 000x</text>
<text x="197.1" y="26.3">4</text>
<text x="211.1" y="26.3">1</text>
<text x="197.1" y="33.4">3</text>
<text x="211.1" y="33.4">2</text>
<text x="74.3" y="36.1" transform="rotate(-90 74.3 36.1)">20</text>
<text x="76.1" y="36.1" transform="rotate(-90 76.1 36.1)">19</text>
<text x="77.9" y="36.1" transform="rotate(-90 77.9 36.1)">18</text>
<text x="79.7" y="36.1" transform="rotate(-90 79.7 36.1)">17</text>
<text x="81.5" y="36.1" transform="rotate(-90 81.5 36.1)">16</text>
<text x="199.2" y="40.3">Goertek(歌尔)</text>
<text x="43.3" y="43.8">AU_3V3</text>
<text x="65.5" y="44.1">1</text>
<text x="65.5" y="45.8">2</text>
<text x="65.5" y="47.6">3</text>
<text x="90.2" y="47.6">13</text>
<text x="90.2" y="45.8">14</text>
<text x="90.2" y="44.1">15</text>
<text x="65.5" y="49.4">4</text>
<text x="65.5" y="51.2">5</text>
<text x="90.2" y="51.2">11</text>
<text x="90.2" y="49.4">12</text>
<text x="117.4" y="53.7">AU_3V3</text>
<text x="74.3" y="60.8" transform="rotate(-90 74.3 60.8)">6</text>
<text x="76.1" y="60.8" transform="rotate(-90 76.1 60.8)">7</text>
<text x="77.9" y="60.8" transform="rotate(-90 77.9 60.8)">8</text>
<text x="79.7" y="60.8" transform="rotate(-90 79.7 60.8)">9</text>
<text x="81.5" y="61.7" transform="rotate(-90 81.5 61.7)">10</text>
<text x="261.1" y="61.8">1</text>
<text x="261.1" y="65.4">2</text>
<text x="165.1" y="66.9">VSYS</text>
<text x="197.1" y="70.7">1</text>
<text x="212.9" y="70.7">8</text>
<text x="197.1" y="72.5">2</text>
<text x="197.1" y="74.3">3</text>
<text x="197.1" y="76.1">4</text>
<text x="212.9" y="76.1">5</text>
<text x="212.9" y="74.3">6</text>
<text x="212.9" y="72.5">7</text>
<text x="225.8" y="72.3">close to IC</text>
<text x="197.4" y="83">Gain=300K/Rin</text>
<text x="245.1" y="81.1">VSYS</text>
<text x="54.8" y="95.3">VSYS</text>
<text x="94.8" y="95.3">AU_3V3</text>
<text x="67.3" y="97.4">1</text>
<text x="67.3" y="101">3</text>
<text x="83.1" y="97.4">5</text>
<text x="83.1" y="101">2</text>
<text x="67.3" y="102.7">4</text>
<text x="167.2" y="136.2">VCC_3V3</text>
<text x="222" y="138.3">1</text>
<text x="222" y="140.1">2</text>
<text x="222" y="141.9">3</text>
<text x="222" y="143.6">4</text>
<text x="222" y="145.4">5</text>
<text x="222" y="147.2">6</text>
<text x="222" y="149">7</text>
<text x="186.7" y="150.5">VCC_3V3</text>
<text x="221.1" y="154.3">10</text>
<text x="222" y="150.7">8</text>
<text x="222" y="152.5">9</text>
<text x="221.1" y="156.1">11</text>
<text x="221.1" y="157.9">12</text>
<text x="227.6" y="193.5">Title</text>
<text x="234.8" y="195.2">&lt;Title&gt;</text>
<text x="227.6" y="198.8">Size</text>
<text x="229.4" y="200.6">A3</text>
<text x="234.8" y="198.8">Document Number</text>
<text x="234.8" y="200.6">&lt;Doc&gt;</text>
<text x="281" y="200.6">&lt;RevCode&gt;</text>
<text x="286.3" y="198.8">Rev</text>
<text x="227.6" y="204.1">Date:</text>
<text x="236.9" y="204.1">Saturday, June 25, 2022</text>
<text x="263.2" y="204.1">Sheet</text>
<text x="272.1" y="204.1">2</text>
<text x="277.4" y="204.1">of</text>
<text x="282.8" y="204.1">3</text>
</g>
<g font-size="1.6" fill="#004080">
<text x="200.1" y="27.4">OUT</text>
<text x="205.6" y="27.4">VCC</text>
<text x="200.1" y="34.5">GND</text>
<text x="205.4" y="34.5">GND</text>
<text x="75.5" y="40.5" transform="rotate(-90 75.5 40.5)">CE</text>
<text x="68.5" y="45.2">CCLK</text>
<text x="68.5" y="46.9">MCLK</text>
<text x="77.3" y="43.8" transform="rotate(-90 77.3 43.8)">CDATA</text>
<text x="79" y="43.2" transform="rotate(-90 79 43.2)">MIC1P</text>
<text x="80.5" y="46.9">DACVREF</text>
<text x="80.5" y="45.2">ADCVREF</text>
<text x="80.8" y="43.3" transform="rotate(-90 80.8 43.3)">MIC1N</text>
<text x="82.6" y="42.3" transform="rotate(-90 82.6 42.3)">VMID</text>
<text x="68.5" y="48.7">PVDD</text>
<text x="68.5" y="50.5">DVDD</text>
<text x="68.5" y="52.3">DGND</text>
<text x="83.5" y="48.7">OUTN</text>
<text x="83.6" y="50.5">OUTP</text>
<text x="83.7" y="52.3">AVDD</text>
<text x="75.5" y="57.8" transform="rotate(-90 75.5 57.8)">SCLK</text>
<text x="77.3" y="57.8" transform="rotate(-90 77.3 57.8)">ASDOUT</text>
<text x="79" y="57.8" transform="rotate(-90 79 57.8)">LRCK</text>
<text x="80.8" y="57.8" transform="rotate(-90 80.8 57.8)">DSDIN</text>
<text x="82.6" y="57.8" transform="rotate(-90 82.6 57.8)">AGND</text>
<text x="264.1" y="63">1</text>
<text x="200.1" y="71.8">CTRL</text>
<text x="206.4" y="71.8">OUT+</text>
<text x="264.1" y="66.5">2</text>
<text x="200.1" y="73.6">Bypass</text>
<text x="200.1" y="75.4">IN+</text>
<text x="200.1" y="77.2">IN-</text>
<text x="206.8" y="77.2">OUT-</text>
<text x="207.2" y="73.6">GND</text>
<text x="207.4" y="75.4">VCC</text>
<text x="70.3" y="98.5">VDD</text>
<text x="76.5" y="98.5">VOUT</text>
<text x="70.3" y="102.1">CE</text>
<text x="70.3" y="103.8">NC</text>
<text x="77.4" y="102.1">GND</text>
<text x="225" y="139.4">TE</text>
<text x="225" y="141.2">GND</text>
<text x="225" y="143">RS</text>
<text x="225" y="144.7">RST</text>
<text x="225" y="146.5">SDA</text>
<text x="225" y="148.3">SCL</text>
<text x="225" y="150.1">CS</text>
<text x="225" y="151.9">VCC</text>
<text x="225" y="153.6">IOVCC</text>
<text x="225" y="155.4">LEDA</text>
<text x="225" y="157.2">LEDK</text>
<text x="225" y="159">GND</text>
</g>
<g font-size="1.3">
<text x="30.8" y="1.3">5</text>
<text x="88.9" y="1.3">4</text>
<text x="146.9" y="1.3">3</text>
<text x="205" y="1.3">2</text>
<text x="263.1" y="1.3">1</text>
<text x=".5" y="28.4">D</text>
<text x="292.6" y="28.4">D</text>
<text x=".5" y="79.5">C</text>
<text x="292.6" y="79.5">C</text>
<text x=".5" y="130.6">B</text>
<text x="292.6" y="130.6">B</text>
<text x=".5" y="181.7">A</text>
<text x="292.6" y="181.7">A</text>
<text x="30.8" y="207.4">5</text>
<text x="88.9" y="207.4">4</text>
<text x="146.9" y="207.4">3</text>
<text x="205" y="207.4">2</text>
<text x="263.1" y="207.4">1</text>
</g>
</svg>
